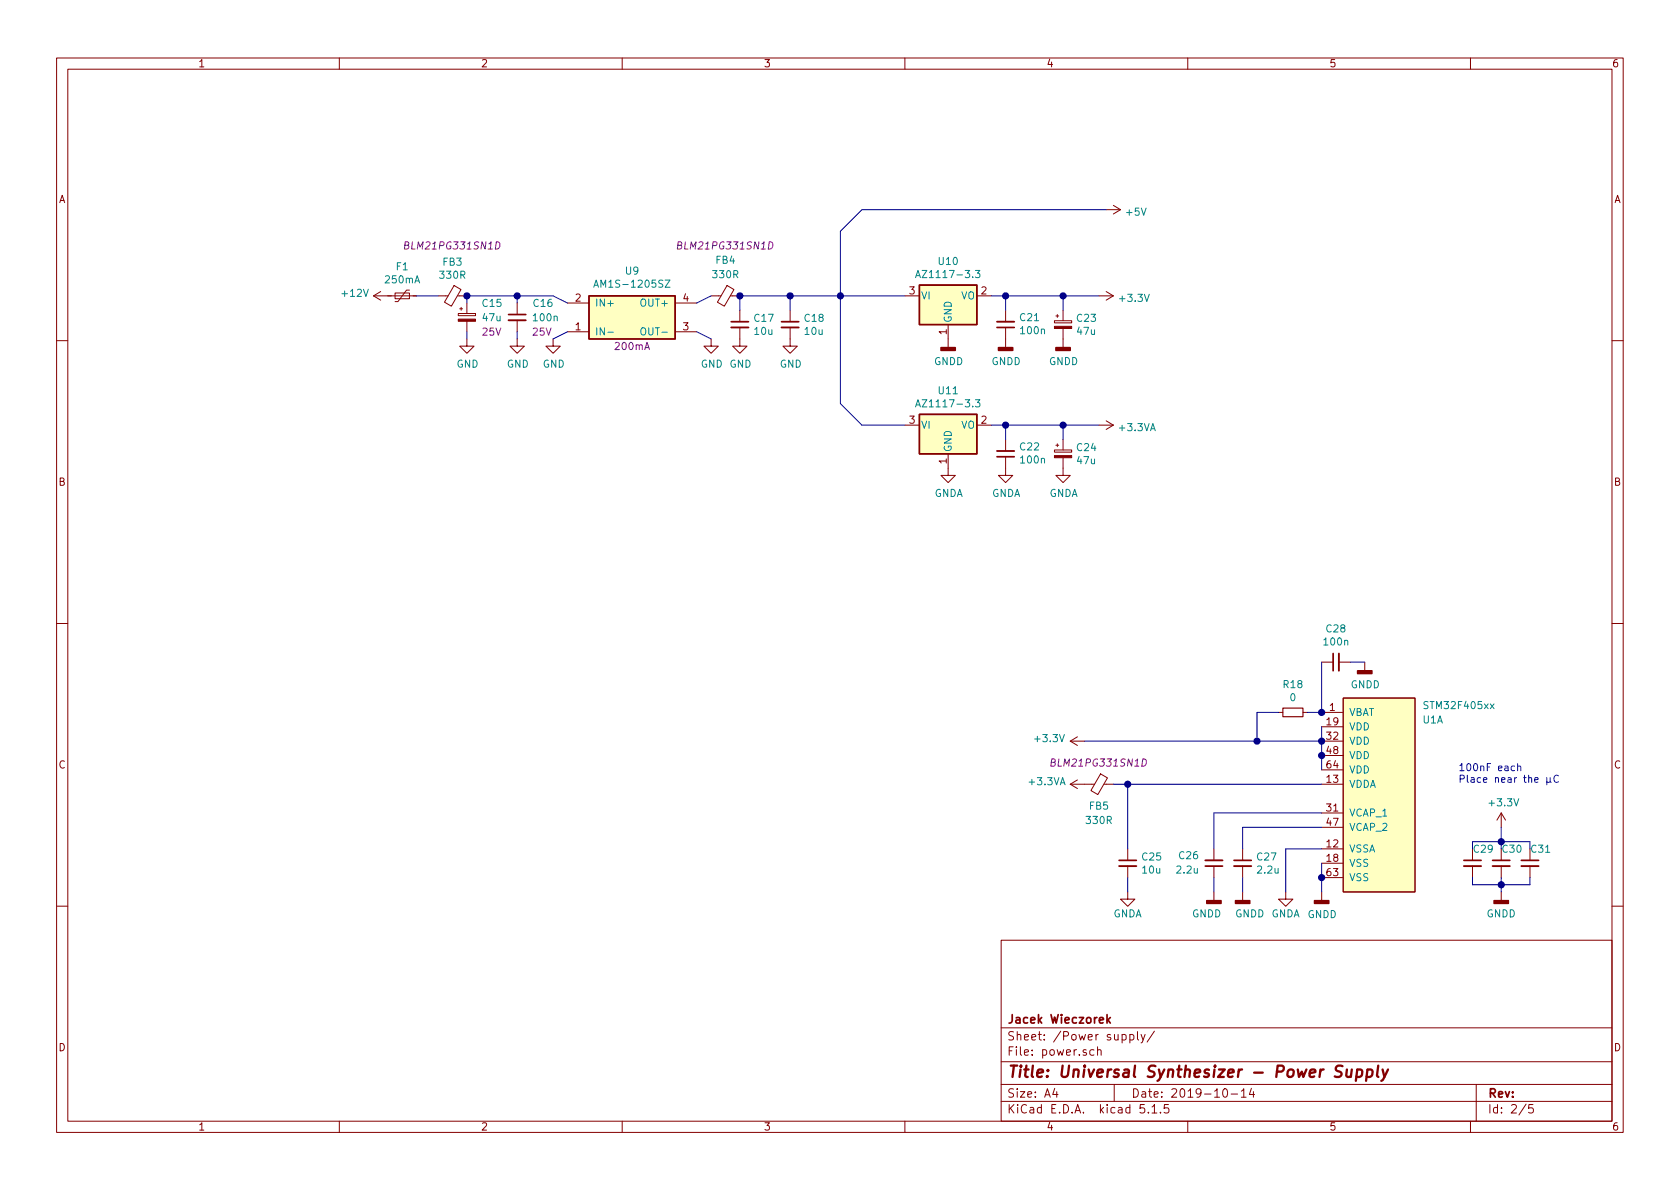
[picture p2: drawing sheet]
<svg xmlns="http://www.w3.org/2000/svg" width="297mm" height="210mm" viewBox="0 0 297 210" stroke-linecap="round" stroke-linejoin="round" font-family="sans-serif">
<g fill="none" stroke="#840000" stroke-width=".18">
<path d="M10 10.3h277v189.9h-277zM12 12.2h273v186.1h-273zM60 10.3v1.9M110 10.3v1.9M160 10.3v1.9M210 10.3v1.9M260 10.3v1.9M195.6 37.1h2.5M196.8 36.3l1.3 .8M198.1 37.1l-1.3 .7M66 52.3l1.3 .8M66 52.3h7.7"/>
<path d="M67.3 51.6l-1.3 .7M69.8 51.8h2.6v1h-2.6zM72.4 51.3h-.5l-1.5 2h-.6M77.5 52.3h1.7M80.3 50.5l1.2 .7-1.7 2.9-1.2-.7zM80.9 52.3h1.6M81 55.4h3.1v.4h-3.1zM81.3 54.6h.5M81.5 54.4v.5M82.5 59.9v1.3h1.3l-1.3 1.3-1.2-1.3h1.2M82.5 53.6v1.8M82.5 56.8v1.9"/>
<path d="M91.4 59.9v1.3h1.3l-1.3 1.3-1.2-1.3h1.2M91.4 53.6v2M91.4 56.6v2.1M97.8 59.9v1.3h1.3l-1.3 1.3-1.3-1.3h1.3M100.3 58.7h3.8M100.3 53.6h3.8M119.4 58.7h3.8M119.4 53.6h3.8M125.7 59.9v1.3h1.3l-1.3 1.3-1.2-1.3h1.2M125.7 52.3h1.8M128.5 50.5l1.3 .7-1.7 2.9-1.3-.7zM129.2 52.3h1.6"/>
<path d="M130.8 57.9v3.3h1.3l-1.3 1.3-1.3-1.3h1.3M130.8 54.9v2M139.7 57.9v3.3h1.3l-1.3 1.3-1.3-1.3h1.3M139.7 54.9v2M160 52.3h2.6M167.6 57.4v4.1M172.7 52.3h2.6M177.8 54.9v2M177.8 57.9v3.6M186.4 56.7h3.1v.4h-3.1zM186.7 55.9h.5M186.9 55.6v.5"/>
<path d="M188 54.9v1.8M188 58.1v3.4M194.3 52.3h2.5M195.6 51.6l1.2 .7M196.8 52.3l-1.2 .8M10 60.2h2M160 75.2h2.6M172.7 75.2h2.6M177.8 77.7v2.1M186.4 79.6h3.1v.4h-3.1zM186.7 78.7h.5M186.9 78.5v.5"/>
<path d="M188 77.7v1.9M194.3 75.2h2.5M195.6 74.4l1.2 .8M196.8 75.2l-1.2 .7M285 60.2h2M167.6 80.3v3.8h1.3l-1.3 1.2-1.2-1.2h1.2M177.8 80.8v3.3h1.3l-1.3 1.2-1.3-1.2h1.3M188 80.9v3.2h1.2l-1.2 1.2-1.3-1.2h1.3M10 110.3h2M233.7 117.1h2M236.7 117.1h2.1M241.3 117.1v1.5"/>
<path d="M285 110.3h2M189.2 138.7h4.3M189.2 131.1h2.6M189.2 138.7l1.3 .7M189.2 131.1l1.3 .7M190.5 137.9l-1.3 .8M190.5 130.3l-1.3 .8M194.6 136.8l1.2 .8-1.7 2.9-1.2-.7zM195.2 138.7h1.6M226.1 126h.7M230.4 126h.7M233.7 126h3.8"/>
<path d="M233.7 138.7h3.8M233.7 128.5h3.8M233.7 131.1h3.8M233.7 133.6h3.8M233.7 136.1h3.8M237.5 123.4h12.7v34.3h-12.7zM199.4 157.7v1.3h1.3l-1.3 1.3-1.3-1.3h1.3M199.4 150.1v2M199.4 153.2v2M214.6 150.1v2M214.6 153.2v2M214.6 157.7v1.6"/>
<path d="M219.7 150.1v2M219.7 153.2v2M219.7 157.7v1.6M227.3 157.7v1.3h1.3l-1.3 1.3-1.2-1.3h1.2M233.7 150.1h3.8M233.7 152.6h3.8M233.7 143.8h3.8M233.7 146.3h3.8M233.7 155.2h3.8M233.7 157.7v1.6M260.3 150.1v2M260.3 153.2v2"/>
<path d="M265.4 143.8l-.7 1.2M265.4 143.8v2.5M265.4 150.1v2M265.4 153.2v2M265.4 157.7v1.6M265.4 143.8l.8 1.2M270.5 150.1v2M270.5 153.2v2M10 160.2h2M177 166.3h108v32h-108zM285 160.2h2M60 198.3v1.9"/>
<path d="M110 198.3v1.9M160 198.3v1.9M177 194.8h108M177 191.8h108M177 187.8h108M177 181.8h108M186.5 192.5l-.4 1h1M186.8 193v1M193.4 185.7l-.4-.1-.3 .3 .1 .6 .2 .1 .4-.1M194.1 185.7l.2-.1 .3 .1 .1 .9M194.1 185.1v1.5M197 191.8v3"/>
<path d="M198.4 183l.4-.1 .3 .3v.6l-.3 .1-.4-.1M199.8 183l.4-.1 .3 .3-.1 .6-.2 .1-.4-.1M199.8 182.9v1.5M201.1 182.4v1.3l.2 .2M201.8 182.9l.3 1M202.3 195.3h-.7l-.1 .7 .3-.1 .5 .1 .1 .2-.1 .5-.2 .1-.6-.1M202.5 182.9l-.5 1.4-.2 .1M203 196.7v.1M203.7 195.8l.4-.5v1.5M203.7 196.8h.8M204.1 182.3l-1.3 2M205.2 196.7v.1"/>
<path d="M206.6 195.3h-.7l-.1 .7 .2-.1 .6 .1 .1 .2-.1 .5-.2 .1-.6-.1M210 198.3v1.9M216.3 192.7l.4-.2a.94 .94 0 0 1 0 1.5 .79 .79 0 0 1-.4-1.3zM217.7 193.5h1.1M219.5 193l.4-.5v1.5M219.5 194h.8M221.3 192.5l-.4 1h.9M221.6 193v1M260 198.3v1.9M261 191.8v6.5M269.8 195.2l-1.2 2M271 195.3h-.7v.7l.2-.1 .5 .1 .1 .2-.1 .5-.2 .1-.5-.1"/>
</g>
<path d="M237.4 188.5l-.8-.1-.3 .2a.46 .46 0 0 0 .2 .8 .65 .65 0 0 1 .7 .5l-.1 .4a.87 .87 0 0 1-1.1 0M238.2 189.1l-.1 1.2a.56 .56 0 0 0 .8 0M239 189.1l-.2 1.3M240 189.2a.68 .68 0 0 1 .8 .1v.8a.66 .66 0 0 1-1 .2M240 189.1l-.3 2M241.8 189.2h.7l.2 .3-.1 .6a.66 .66 0 0 1-1 .2M241.8 189.1l-.3 2M243.7 188.4l-.2 1.8 .2 .2M244.4 189.1l.4 1.3M245.4 189.1l-.9 1.8-.3 .2" fill="none" stroke="#840000" stroke-width=".41"/>
<g fill="none" stroke="#840000" stroke-width=".3">
<path d="M89.9 55.6h3.1M129.3 56.9h3M138.2 56.9h3M176.3 57.9h3M176.3 80.8h3M235.7 115.6v3M197.9 152.1h3M213.1 153.2h3.1M218.2 152.1h3M258.8 152.1h3.1M263.9 152.1h3.1M269 152.1h3"/>
<path d="M195.7 179.4v1.5M196.3 179.9l-.6 .6M195.9 180.4l.4 .5"/>
</g>
<path d="M89.9 56.6h3.1M129.3 57.9h3M138.2 57.9h3M176.3 56.9h3M176.3 79.8h3M236.7 115.6v3M197.9 153.2h3M213.1 152.1h3.1M218.2 153.2h3M258.8 153.2h3.1M263.9 153.2h3.1M269 153.2h3" fill="none" stroke="#840000" stroke-width=".33"/>
<g fill="#ffffc2" stroke="#ffffc2" stroke-width=".18">
<path d="M237.5 123.4h12.7v34.3h-12.7z"/>
<path d="M162.6 73.3h10.1v7h-10.1z"/>
<path d="M104.1 52.3h15.3v7.6h-15.3z"/>
<path d="M162.6 50.4h10.1v7h-10.1z"/>
</g>
<g fill="#840000" stroke="#840000" stroke-width=".25">
<path d="M186.7 61.5h2.5v.5h-2.5z"/>
<path d="M176.5 61.5h2.6v.5h-2.6z"/>
<path d="M166.4 61.5h2.5v.5h-2.5z"/>
<path d="M240 118.6h2.6v.5h-2.6z"/>
<path d="M264.2 159.3h2.5v.5h-2.5z"/>
<path d="M213.4 159.3h2.5v.5h-2.5z"/>
<path d="M218.4 159.3h2.6v.5h-2.6z"/>
<path d="M232.4 159.3h2.5v.5h-2.5z"/>
</g>
<path d="M104.1 52.3h15.3v7.6h-15.3zM162.6 50.4h10.1v7h-10.1zM162.6 73.3h10.1v7h-10.1z" fill="none" stroke="#840000" stroke-width=".25"/>
<path d="M105 50.8l.4-1.3 .4 1.3M105.1 50.4h.6M107.5 58.7h.9M113.4 58.1l.2-.1a.47 .47 0 0 1 .6 .4l-.1 .6-.2 .2h-.4a1 1 0 0 1-.1-1.1zM117.6 49.5h.9l-.9 1.3h.9M161.9 49.1l.4-1.3 .4 1.3M162 48.7h.6M172.5 47.8h.8l-.5 .5 .4 .1v.6l-.2 .1-.5-.1M161.9 72l.4-1.3 .4 1.3M162 71.6h.6M172.5 70.7h.8l-.5 .5 .4 .1v.5l-.2 .2-.5-.2" fill="none" stroke="#008484" stroke-width=".18"/>
<g fill="#840000" stroke="#840000" stroke-width=".18">
<path d="M186.4 80.6h3.1v.3h-3.1z"/>
<path d="M186.4 57.7h3.1v.4h-3.1z"/>
<path d="M81 56.4h3.1v.4h-3.1z"/>
</g>
<path d="M226.8 125.2h3.6v1.5h-3.6z" fill="none" stroke="#840000" stroke-width=".2"/>
<path d="M71.6 43.4l.5-.1 .2-.2-.1-.2-.1-.1h-.4l-.2 1.2 .7-.1 .1-.3-.3-.2M119.8 43.4l.6-.1 .1-.2v-.2l-.2-.1h-.4l-.1 1.2 .6-.1 .1-.3-.2-.2M185.9 134.8h.5l.2-.2-.1-.3-.1-.1h-.4l-.2 1.3 .7-.1 .1-.4-.3-.2" fill="none" stroke="#840084" stroke-width=".18"/>
<g fill="none" stroke="#000084" stroke-width=".18">
<path d="M195.6 37.1h-43.2l-3.8 3.8v30.5l3.8 3.8h7.6M73.7 52.3h3.8M82.5 53.6v-1.3h15.3l2.5 1.3M82.5 58.7v1.2M91.4 52.3v1.3M91.4 58.7v1.2M100.3 58.7l-2.5 1.2M123.2 58.7l2.5 1.2M125.7 52.3l-2.5 1.3M139.7 52.3v2.6M160 52.3h-29.2v2.6M175.3 52.3h19"/>
<path d="M177.8 52.3v2.6M188 52.3v2.6M175.3 75.2h19M177.8 75.2v2.5M188 75.2v2.5M233.7 117.1v8.9h-2.6M238.8 117.1h2.5M191.8 131.1h41.9M196.8 138.7h36.9M199.4 138.7v11.4M226.1 126h-3.9v5.1M233.7 128.5v7.6"/>
<path d="M199.4 155.2v2.5M214.6 155.2v2.5M219.7 155.2v2.5M233.7 143.8h-19.1v6.3M233.7 146.3h-14v3.8M233.7 152.6v5.1M233.7 150.1h-6.4v7.6M260.3 150.1v-1.3h10.2v1.3M260.3 155.2v1.3h10.2v-1.3M265.4 146.3v3.8M265.4 155.2v2.5"/>
</g>
<path d="M267.8 135.5h-.4l-.2 .2 .1 .5h.5M268.3 135.6l.2-.1h.3l.1 .8M268.3 135v1.3M273.5 137.5v1.3M274.1 138.2l.2 .1M274.1 137.5l-.1 .8h-.3l-.2-.1M275.5 137.2a.6 .6 0 0 0-.8 .4 .6 .6 0 0 0 .6 .7l.2-.1" fill="none" stroke="#0000c2" stroke-width=".18"/>
<g fill="#000084" stroke="#000084" stroke-width=".25">
<circle cx="233.7" cy="155.2" r=".51"/>
<circle cx="188" cy="75.2" r=".51"/>
<circle cx="233.7" cy="131.1" r=".51"/>
<circle cx="222.3" cy="131.1" r=".51"/>
<circle cx="139.7" cy="52.3" r=".51"/>
<circle cx="177.8" cy="75.2" r=".51"/>
<circle cx="130.8" cy="52.3" r=".51"/>
<circle cx="233.7" cy="126" r=".51"/>
<circle cx="233.7" cy="133.6" r=".51"/>
<circle cx="177.8" cy="52.3" r=".51"/>
<circle cx="199.4" cy="138.7" r=".51"/>
<circle cx="148.6" cy="52.3" r=".51"/>
<circle cx="265.4" cy="156.5" r=".51"/>
<circle cx="82.6" cy="52.3" r=".51"/>
<circle cx="188" cy="52.3" r=".51"/>
<circle cx="265.4" cy="148.8" r=".51"/>
<circle cx="91.4" cy="52.3" r=".51"/>
</g>
<text font-size="2.8" fill="#840000" x="178" y="190.5">Title: Universal Synthesizer - Power Supply</text>
<g font-size="2.1" fill="#840000">
<text x="178" y="184">Sheet: /Power supply/</text>
<text x="178" y="181">Jacek Wieczorek</text>
<text x="178" y="186.7">File: power.sch</text>
<text x="178" y="196.9">KiCad E.D.A. kicad 5.1.5</text>
<text x="178" y="194.1">Size: A4</text>
<text x="200" y="194.1">Date: 2019-10-14</text>
<text x="263" y="194.1">Rev:</text>
<text x="263" y="196.9">Id: 2/5</text>
</g>
<g font-size="1.8" fill="#840000">
<text x="35" y="11.9">1</text>
<text x="85" y="11.9">2</text>
<text x="135" y="11.9">3</text>
<text x="185" y="11.9">4</text>
<text x="235" y="11.9">5</text>
<text x="285" y="11.9">6</text>
<text x="10.4" y="35.9">A</text>
<text x="285.4" y="35.9">A</text>
<text x="101.8" y="53.3">2</text>
<text x="120.8" y="53.3">4</text>
<text x="160.8" y="52.1">3</text>
<text x="173.5" y="52.1">2</text>
<text x="101.8" y="58.4">1</text>
<text x="120.8" y="58.4">3</text>
<text x="167.4" y="59.2" transform="rotate(-90 167.4 59.2)">1</text>
<text x="160.8" y="74.9">3</text>
<text x="173.5" y="74.9">2</text>
<text x="167.4" y="82" transform="rotate(-90 167.4 82)">1</text>
<text x="10.4" y="85.9">B</text>
<text x="285.4" y="85.9">B</text>
<text x="235.1" y="125.7">1</text>
<text x="234.6" y="128.3">19</text>
<text x="234.6" y="130.8">32</text>
<text x="10.4" y="135.9">C</text>
<text x="234.6" y="133.3">48</text>
<text x="234.6" y="135.9">64</text>
<text x="285.4" y="135.9">C</text>
<text x="234.6" y="138.4">13</text>
<text x="234.6" y="143.5">31</text>
<text x="234.6" y="149.9">12</text>
<text x="234.6" y="146">47</text>
<text x="234.6" y="152.4">18</text>
<text x="234.6" y="154.9">63</text>
<text x="10.4" y="185.9">D</text>
<text x="285.4" y="185.9">D</text>
<text x="35" y="199.9">1</text>
<text x="85" y="199.9">2</text>
<text x="135" y="199.9">3</text>
<text x="185" y="199.9">4</text>
<text x="235" y="199.9">5</text>
<text x="285" y="199.9">6</text>
</g>
<g font-size="1.8" fill="#008484">
<text x="199.2" y="38.1">+5V</text>
<text x="70.1" y="47.8">F1</text>
<text x="78.3" y="47">FB3</text>
<text x="126.6" y="46.7">FB4</text>
<text x="166" y="46.9">U10</text>
<text x="60.6" y="52.5">+12V</text>
<text x="68.2" y="50.1">250mA</text>
<text x="77.9" y="49.3">330R</text>
<text x="105.9" y="50.9">AM1S-1205SZ</text>
<text x="110.6" y="48.6">U9</text>
<text x="126.2" y="49.2">330R</text>
<text x="162.8" y="53">VI</text>
<text x="163" y="49.2">AZ1117-3.3</text>
<text x="169.9" y="53">VO</text>
<text x="198.1" y="53.4">+3.3V</text>
<text x="85.4" y="54.3">C15</text>
<text x="85.4" y="56.8">47u</text>
<text x="94.4" y="54.3">C16</text>
<text x="94.4" y="56.8">100n</text>
<text x="105.2" y="59.3">IN-</text>
<text x="105.2" y="54.2">IN+</text>
<text x="113.6" y="54.2">OUT+</text>
<text x="114" y="59.3">OUT-</text>
<text x="133.4" y="56.9">C17</text>
<text x="133.5" y="59.2">10u</text>
<text x="142.3" y="56.9">C18</text>
<text x="142.4" y="59.2">10u</text>
<text x="168.3" y="57.1" transform="rotate(-90 168.3 57.1)">GND</text>
<text x="180.4" y="56.8">C21</text>
<text x="180.6" y="59.1">100n</text>
<text x="190.5" y="56.9">C23</text>
<text x="190.5" y="59.2">47u</text>
<text x="80.7" y="65">GND</text>
<text x="89.6" y="65">GND</text>
<text x="96" y="65">GND</text>
<text x="123.9" y="65">GND GND</text>
<text x="137.9" y="65">GND</text>
<text x="165.2" y="64.6">GNDD</text>
<text x="175.3" y="64.6">GNDD</text>
<text x="185.5" y="64.6">GNDD</text>
<text x="166" y="69.7">U11</text>
<text x="162.8" y="75.8">VI</text>
<text x="163" y="72">AZ1117-3.3</text>
<text x="169.9" y="75.8">VO</text>
<text x="198" y="76.2">+3.3VA</text>
<text x="168.3" y="80" transform="rotate(-90 168.3 80)">GND</text>
<text x="180.4" y="79.6">C22</text>
<text x="180.6" y="82">100n</text>
<text x="190.5" y="79.8">C24</text>
<text x="190.5" y="82.1">47u</text>
<text x="165.2" y="87.9">GNDA</text>
<text x="175.3" y="87.9">GNDA</text>
<text x="185.5" y="87.9">GNDA</text>
<text x="234.6" y="111.8">C28</text>
<text x="234.2" y="114.1">100n</text>
<text x="227" y="121.7">R18</text>
<text x="228.1" y="124">0</text>
<text x="238.8" y="121.7">GNDD</text>
<text x="252.1" y="125.4">STM32F405xx</text>
<text x="183.1" y="131.2">+3.3V</text>
<text x="238.5" y="126.6">VBAT</text>
<text x="238.5" y="129.2">VDD</text>
<text x="238.5" y="131.7">VDD</text>
<text x="251.6" y="127.9">U1A</text>
<text x="238.5" y="134.2">VDD</text>
<text x="238.5" y="136.8">VDD</text>
<text x="182.1" y="138.9">+3.3VA</text>
<text x="192.6" y="143.2">FB5</text>
<text x="238.5" y="139.3">VDDA</text>
<text x="263.5" y="142.6">+3.3V</text>
<text x="192.2" y="145.7">330R</text>
<text x="238.5" y="144.4">VCAP_1</text>
<text x="238.5" y="146.9">VCAP_2</text>
<text x="202" y="152.2">C25</text>
<text x="202.1" y="154.5">10u</text>
<text x="208.2" y="154.5">2.2u</text>
<text x="208.5" y="151.9">C26</text>
<text x="222.3" y="152.2">C27</text>
<text x="222.5" y="154.5">2.2u</text>
<text x="238.5" y="150.7">VSSA</text>
<text x="238.5" y="153.3">VSS</text>
<text x="238.5" y="155.8">VSS</text>
<text x="260.6" y="150.8">C29</text>
<text x="265.7" y="150.8">C30</text>
<text x="270.8" y="150.8">C31</text>
<text x="196.8" y="162.2">GNDA</text>
<text x="210.8" y="162.2">GNDD</text>
<text x="218.4" y="162.2">GNDD GNDA</text>
<text x="231.2" y="162.4">GNDD</text>
<text x="262.8" y="162.2">GNDD</text>
</g>
<g font-size="1.8" fill="#840084">
<text x="72" y="44.1">BLM21PG331SN1D</text>
<text x="120.3" y="44.1">BLM21PG331SN1D</text>
<text x="85.3" y="59.4">25V</text>
<text x="94.2" y="59.4">25V</text>
<text x="108.9" y="61.9">200mA</text>
<text x="186.3" y="135.6">BLM21PG331SN1D</text>
</g>
<g font-size="1.8" fill="#0000c2">
<text x="257.8" y="136.4">100nF each</text>
<text x="257.8" y="138.4">Place near the µC</text>
</g>
</svg>
